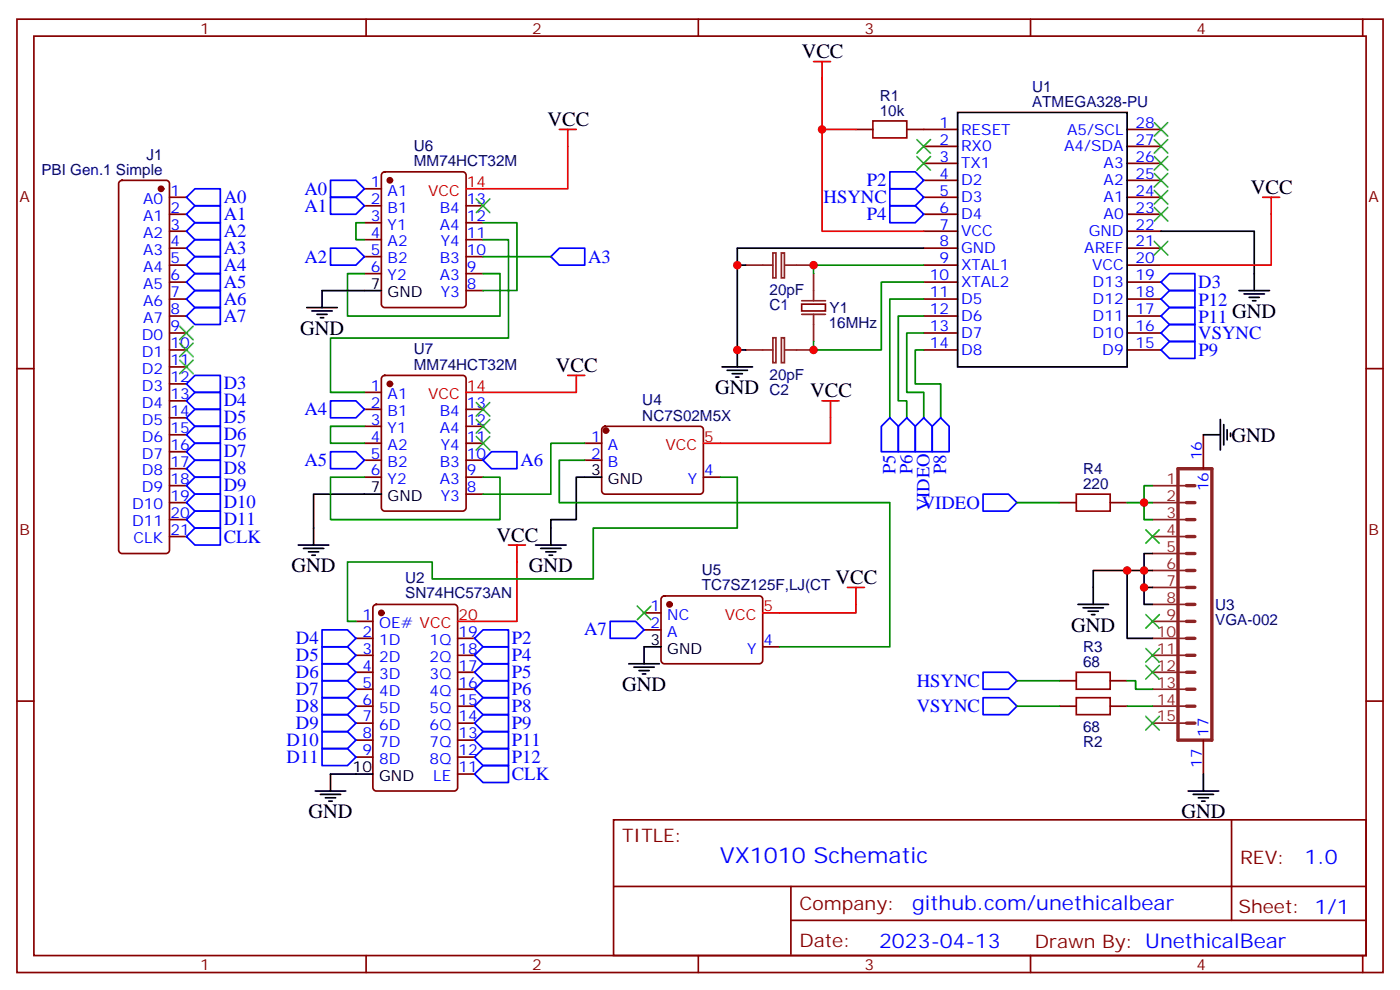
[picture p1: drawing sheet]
<svg xmlns="http://www.w3.org/2000/svg" width="291mm" height="206mm" viewBox="0 0 291 206" stroke-linecap="round" stroke-linejoin="round" font-family="sans-serif">
<g fill="none" stroke="#8c2424" stroke-width=".71">
<path d="M245.2 97.5h7v56.4h-7zM246.9 108.1h1.8M246.9 104.5h1.8M246.9 101h1.8M246.9 115.1h1.8M246.9 111.6h1.8M246.9 118.6h1.8M246.9 125.7h1.8M246.9 122.2h1.8M246.9 132.8h1.8M246.9 129.2h1.8M246.9 139.8h1.8"/>
<path d="M246.9 136.3h1.8M246.9 143.3h1.8M246.9 150.4h1.8M246.9 146.9h1.8"/>
</g>
<g fill="none" stroke="#8c2424" stroke-width=".35">
<path d="M155.2 55.1h5.7M160.9 52.6h.6v5.2h-.6zM162.6 52.6h.7v5.2h-.7zM163.3 55.1h6M169.3 56.9v5.6M155.2 72.8h5.7M160.9 70.2h.6v5.2h-.6zM162.6 70.2h.7v5.2h-.7zM163.3 72.8h6M166.9 65.4h4.9M166.9 62.5h4.9M169.3 65.4v5.6"/>
<path d="M239.9 101h7M239.9 104.5h7M239.9 108.1h7M239.9 111.6h7M239.9 115.1h7M239.9 118.6h7M239.9 122.2h7M239.9 125.7h7M239.9 129.2h7M239.9 132.8h7M239.9 136.3h7M239.9 139.8h7"/>
<path d="M239.9 143.3h7M239.9 146.9h7M239.9 150.4h7"/>
</g>
<g fill="none" stroke="#870000" stroke-width=".35">
<path d="M3.5 4h284.4v198.2h-284.4zM7.1 7.5h277.2v191.2h-277.2zM76.2 4v3.5M145.3 4v3.5M214.5 4v3.5M283.6 4v3.5M24.9 37.7l.5-.2h9.2a.71 .71 0 0 1 .7 .7v76.2a.76 .76 0 0 1-.7 .7h-9.2a.76 .76 0 0 1-.7-.7v-76.2zM75.8 39.3h3.6M79.6 35.9l.5-.2h16.2a.71 .71 0 0 1 .7 .7v26.9a.76 .76 0 0 1-.7 .7h-16.2a.76 .76 0 0 1-.7-.7v-26.9zM178.2 26.9h3.5M188.7 26.9h10.6M192.3 30.4h7"/>
<path d="M192.3 34h7M192.3 37.5h7M234.6 26.9h7.1M234.6 30.4h7.1M234.6 34h7.1M234.6 37.5h7.1M35.3 41h3.5M35.3 44.6h3.5M35.3 48.1h3.5M35.3 51.6h3.5M35.3 55.1h3.5M35.3 58.7h3.5"/>
<path d="M75.8 42.8h3.6M75.8 46.3h3.6M75.8 49.8h3.6M75.8 53.4h3.6M75.8 56.9h3.6M97 42.8h3.5M97 46.3h3.5M97 49.8h3.5M97 53.4h3.5M97 56.9h3.5M192.3 41h7M192.3 44.6h7"/>
<path d="M192.3 48.1h7M192.3 51.6h7M192.3 55.1h7M192.3 58.7h7M234.6 41h7.1M234.6 44.6h7.1M234.6 48.1h7.1M234.6 51.6h7.1M234.6 55.1h7.1M234.6 58.7h7.1M3.5 76.7h3.6M35.3 62.2h3.5"/>
<path d="M35.3 65.7h3.5M35.3 69.3h3.5M35.3 72.8h3.5M35.3 76.3h3.5M35.3 79.8h3.5M79.6 78.3l.5-.2h16.2a.71 .71 0 0 1 .7 .7v26.8a.76 .76 0 0 1-.7 .7h-16.2a.76 .76 0 0 1-.7-.7v-26.8zM97 60.4h3.5M166.9 63.3h4.9v1.4h-4.9zM192.3 62.2h7M192.3 65.7h7M192.3 69.3h7M192.3 72.8h7"/>
<path d="M234.6 62.2h7.1M234.6 65.7h7.1M234.6 69.3h7.1M234.6 72.8h7.1M284.3 76.7h3.6M35.3 83.4h3.5M35.3 86.9h3.5M35.3 90.4h3.5M35.3 93.9h3.5M35.3 97.5h3.5M75.8 92.2h3.6M75.8 95.7h3.6"/>
<path d="M75.8 99.2h3.6M75.8 81.6h3.6M75.8 85.1h3.6M75.8 88.7h3.6M97 92.2h3.5M97 95.7h3.5M97 99.2h3.5M97 85.1h3.5M97 88.7h3.5M121.7 92.2h3.5M121.7 95.7h3.5M125.5 88.9l.4-.2h19.8a.71 .71 0 0 1 .7 .7v12.7a.76 .76 0 0 1-.7 .7h-19.8a.76 .76 0 0 1-.7-.7v-12.7z"/>
<path d="M146.4 99.2h3.5M250.5 90.4v7.1M35.3 101h3.5M35.3 104.5h3.5M35.3 108.1h3.5M35.3 111.6h3.5M97 102.8h3.5M220.5 104.5h3.5M231.1 104.5h3.5M74.1 129.2h3.5M74.1 132.8h3.5M74.1 136.3h3.5"/>
<path d="M74.1 139.8h3.5M77.8 125.9l.5-.2h16.2a.71 .71 0 0 1 .7 .7v37.4a.76 .76 0 0 1-.7 .7h-16.2a.76 .76 0 0 1-.7-.7v-37.4zM95.2 132.8h3.6M95.2 136.3h3.6M95.2 139.8h3.6M134.1 127.5h3.5M134.1 131h3.5M137.8 124.1l.5-.2h19.7a.71 .71 0 0 1 .7 .7v12.7a.76 .76 0 0 1-.7 .7h-19.7a.76 .76 0 0 1-.7-.7v-12.7zM158.7 134.5h3.6M3.5 145.8h3.6M74.1 143.3h3.5M74.1 146.9h3.5"/>
<path d="M74.1 150.4h3.5M74.1 153.9h3.5M74.1 157.4h3.5M95.2 143.3h3.6M95.2 146.9h3.6M95.2 150.4h3.6M95.2 153.9h3.6M95.2 157.4h3.6M220.5 146.9h3.5M220.5 141.6h3.5M231.1 146.9h3.5M231.1 141.6h3.5"/>
<path d="M250.5 153.9v7.1M284.3 145.8h3.6M95.2 161h3.6M127.7 170.5h156.6v28.2h-156.6zM256.3 170.5v20.9M76.2 198.7v3.5M127.7 184.3h156.5M145.3 198.7v3.5M164.6 191.4h119.6M164.6 184.3v14.2M214.5 198.7v3.5M283.6 198.7v3.5"/>
</g>
<g fill="#870000" stroke="#870000" stroke-width=".35">
<circle cx="126.1" cy="89.5" r=".53"/>
<circle cx="81.1" cy="37.5" r=".53"/>
<circle cx="81.1" cy="79.8" r=".53"/>
<circle cx="79.4" cy="127.5" r=".53"/>
<circle cx="33.5" cy="39.3" r=".53"/>
<circle cx="139.3" cy="125.7" r=".53"/>
</g>
<g fill="none" stroke="#000" stroke-width=".35">
<path d="M199.3 23.4h35.3v52.9h-35.3zM155.2 55.1h-1.7v17.7h1.7M192.3 51.6h-38.8v3.5M241.7 48.1h19.4v12.3M63.9 64h6.3M64.9 64.7h4.2M66 65.4h2.1M66.7 66.1h.7M79.4 60.4h-12.4v3.6M150.3 76.3h6.3M151.3 77h4.3M152.4 77.7h2.1"/>
<path d="M153.1 78.4h.7M153.5 72.8v3.5M257.9 60.4h6.3M258.9 61.1h4.3M260 61.8h2.1M260.7 62.5h.7M125.2 99.2h-5.3v8.9h-5.2v5.2M250.5 90.4h3.5M254 87.2v6.4M254.7 88.3v4.2M255.4 89.4v2.1M256.1 90.1v.7"/>
<path d="M62.1 113.3h6.3M63.1 114.1h4.3M64.2 114.8h2.1M64.9 115.5h.7M79.4 102.8h-14.1v10.5M111.5 113.3h6.3M112.5 114.1h4.3M113.6 114.8h2.1M114.3 115.5h.7M234.6 118.6v14.2h5.3M239.9 118.6h-1.8v3.6h1.8M239.9 115.1h-1.8v3.5h-10.6v7.1"/>
<path d="M130.9 138h6.3M131.9 138.7h4.3M133 139.5h2.1M137.6 134.5h-3.5v3.5M224.4 125.7h6.3M225.4 126.4h4.3M226.5 127.1h2.1M227.2 127.8h.7M238.1 122.2v3.5h1.8M133.7 140.2h.7M65.6 164.5h6.4M66.7 165.2h4.2"/>
<path d="M67.7 165.9h2.1M68.4 166.6h.7M77.6 161h-8.8v3.5M247.3 164.5h6.3M248.4 165.2h4.2M249.4 165.9h2.1M250.1 166.6h.7M250.5 161v3.5"/>
</g>
<g fill="none" stroke="#f00" stroke-width=".35">
<path d="M169.3 12.8h3.6M171.1 12.8v14.1h7.1M116.4 26.9h3.5M118.2 26.9v12.4h-21.2M171.1 26.9v21.2h21.2M262.8 41h3.5M264.6 41v14.1h-22.9M118.2 78.1h3.5M119.9 78.1v3.5h-22.9M171.1 83.4h3.5M172.9 83.4v8.8h-26.5M105.8 113.3h3.6"/>
<path d="M107.6 113.3v15.9h-12.4M176.4 122.2h3.5M178.2 122.2v5.3h-19.5"/>
</g>
<g fill="none" stroke="#008700" stroke-width=".35">
<path d="M75.8 46.3h-1.7v3.5h1.7M75.8 56.9h-3.5v8.8h31.8v-8.8h-3.6M100.5 49.8h5.3v20.5h-37v11.3h7M100.5 46.3h7.1v14.1h-7.1M100.5 53.4h14.2M192.3 55.1h-23v1.8M192.3 58.7h-8.9v14.1h-14.1v-1.8M192.3 62.2h-7.1v24.7M192.3 65.7h-5.3v17.7h1.7v3.5M192.3 69.3h-3.6v12.3h3.6v5.3M192.3 72.8h-1.8v7h5.3v7.1M75.8 88.7h-7v3.5h7"/>
<path d="M75.8 99.2h-7v8.9h35.3v-8.9h-3.6M121.7 92.2h-7v10.6h-14.2M121.7 95.7h-5.3v8.8h68.8v30h-22.9M149.9 99.2h3.6v10.6h-30v10.6h-33.5v-3.5h-17.7v12.3h1.8M211.7 104.5h8.8M234.6 104.5h3.5v3.6h1.8M239.9 101h-1.8v3.5h1.8M211.7 146.9h8.8M211.7 141.6h8.8M234.6 141.6h1.8v1.7h3.5M234.6 146.9h5.3"/>
</g>
<g fill="none" stroke="#3c3" stroke-width=".35">
<path d="M190.9 29l2.8 2.9M190.9 32.6l2.8 2.8M193.7 29l-2.8 2.9M193.7 32.6l-2.8 2.8M240.2 39.6l2.9 2.8M240.2 36.1l2.9 2.8M240.2 32.6l2.9 2.8M240.2 29l2.9 2.9M240.2 25.5l2.9 2.8M243.1 39.6l-2.9 2.8M243.1 36.1l-2.9 2.8M243.1 32.6l-2.9 2.8"/>
<path d="M243.1 29l-2.9 2.9M243.1 25.5l-2.9 2.8M99.1 41.4l2.9 2.8M102 41.4l-2.9 2.8M240.2 50.2l2.9 2.8M240.2 43.1l2.9 2.9M243.1 50.2l-2.9 2.8M243.1 43.1l-2.9 2.9M37.4 67.8l2.8 2.9M37.4 71.4l2.8 2.8M37.4 74.9l2.8 2.8M40.2 67.8l-2.8 2.9"/>
<path d="M40.2 71.4l-2.8 2.8M40.2 74.9l-2.8 2.8M99.1 90.8l2.9 2.8M99.1 87.2l2.9 2.9M99.1 83.7l2.9 2.8M102 90.8l-2.9 2.8M102 87.2l-2.9 2.9M102 83.7l-2.9 2.8M238.5 110.2l2.8 2.8M241.3 110.2l-2.8 2.8M132.6 126l2.9 2.9M135.5 126l-2.9 2.9"/>
<path d="M238.5 127.8l2.8 2.8M238.5 134.9l2.8 2.8M238.5 138.4l2.8 2.8M241.3 127.8l-2.8 2.8M241.3 134.9l-2.8 2.8M241.3 138.4l-2.8 2.8M238.5 149l2.8 2.8M241.3 149l-2.8 2.8"/>
</g>
<path d="M181.7 25.2h7v3.5h-7zM224 102.8h7.1v3.5h-7.1zM224 139.8h7.1v3.5h-7.1zM224 145.1h7.1v3.5h-7.1z" fill="none" stroke="#a10000" stroke-width=".35"/>
<g fill="none" stroke="#00f" stroke-width=".35">
<path d="M68.8 37.5h5.3l1.7 1.8-1.7 1.7h-5.3zM185.2 39.3h5.3l1.8 1.7-1.8 1.8h-5.3zM185.2 35.7h5.3l1.8 1.8-1.8 1.8h-5.3zM38.8 48.1l1.8-1.8h5.3v3.5h-5.3zM38.8 41l1.8-1.7h5.3v3.5h-5.3zM38.8 51.6l1.8-1.8h5.3v3.6h-5.3zM38.8 55.1l1.8-1.7h5.3v3.5h-5.3zM38.8 58.7l1.8-1.8h5.3v3.5h-5.3zM40.6 42.8h5.3v3.5h-5.3l-1.8-1.7zM68.8 41h5.3l1.7 1.8-1.7 1.8h-5.3zM68.8 51.6h5.3l1.7 1.8-1.7 1.7h-5.3zM116.4 51.6h5.3v3.5h-5.3l-1.7-1.7z"/>
<path d="M185.2 42.8h5.3l1.8 1.8-1.8 1.7h-5.3zM243.4 56.9h5.3v3.5h-5.3l-1.7-1.7zM38.8 62.2l1.8-1.8h5.3v3.6h-5.3zM38.8 65.7l1.8-1.7h5.3v3.5h-5.3zM40.6 78.1h5.3v3.5h-5.3l-1.8-1.8zM241.7 69.3l1.7-1.8h5.3v3.5h-5.3zM241.7 72.8l1.7-1.8h5.3v3.5h-5.3zM241.7 65.7l1.7-1.7h5.3v3.5h-5.3zM241.7 62.2l1.7-1.8h5.3v3.6h-5.3zM38.8 83.4l1.8-1.8h5.3v3.5h-5.3zM38.8 86.9l1.8-1.8h5.3v3.6h-5.3zM40.6 88.7h5.3v3.5h-5.3l-1.8-1.8z"/>
<path d="M40.6 92.2h5.3v3.5h-5.3l-1.8-1.8zM40.6 95.7h5.3v3.5h-5.3l-1.8-1.7zM68.8 93.9h5.3l1.7 1.8-1.7 1.8h-5.3zM68.8 83.4h5.3l1.7 1.7-1.7 1.8h-5.3zM102.3 93.9h5.3v3.6h-5.3l-1.8-1.8zM185.2 86.9l1.8 1.8v5.2h-3.6v-5.2zM188.7 86.9l1.8 1.8v5.2h-3.5v-5.2zM192.3 86.9l1.7 1.8v5.2h-3.5v-5.2zM195.8 86.9l1.8 1.8v5.2h-3.6v-5.2zM38.8 101l1.8-1.8h5.3v3.6h-5.3zM38.8 104.5l1.8-1.7h5.3v3.5h-5.3zM40.6 106.3h5.3v3.5h-5.3l-1.8-1.7z"/>
<path d="M40.6 109.8h5.3v3.5h-5.3l-1.8-1.7zM204.6 102.8h5.3l1.8 1.7-1.8 1.8h-5.3zM67 138h5.3l1.8 1.8-1.8 1.8h-5.3zM67 134.5h5.3l1.8 1.8-1.8 1.7h-5.3zM67 131h5.3l1.8 1.8-1.8 1.7h-5.3zM100.5 138h5.3v3.6h-5.3l-1.7-1.8zM100.5 134.5h5.3v3.5h-5.3l-1.7-1.7zM100.5 131h5.3v3.5h-5.3l-1.7-1.7zM127 129.2h5.3l1.8 1.8-1.8 1.8h-5.3zM204.6 139.8h5.3l1.8 1.8-1.8 1.7h-5.3zM67 155.7h5.3l1.8 1.7-1.8 1.8h-5.3zM67 152.2h5.3l1.8 1.7-1.8 1.8h-5.3z"/>
<path d="M67 148.6h5.3l1.8 1.8-1.8 1.8h-5.3zM67 145.1h5.3l1.8 1.8-1.8 1.7h-5.3zM67 141.6h5.3l1.8 1.7-1.8 1.8h-5.3zM100.5 159.2h5.3v3.5h-5.3l-1.7-1.7zM100.5 155.7h5.3v3.5h-5.3l-1.7-1.8zM100.5 152.2h5.3v3.5h-5.3l-1.7-1.8zM100.5 148.6h5.3v3.6h-5.3l-1.7-1.8zM100.5 145.1h5.3v3.5h-5.3l-1.7-1.7zM100.5 141.6h5.3v3.5h-5.3l-1.7-1.8zM204.6 145.1h5.3l1.8 1.8-1.8 1.7h-5.3z"/>
</g>
<g fill="#c00">
<circle cx="171.1" cy="26.9" r=".88"/>
<circle cx="169.3" cy="55.1" r=".88"/>
<circle cx="169.3" cy="72.8" r=".88"/>
<circle cx="153.5" cy="55.1" r=".88"/>
<circle cx="153.5" cy="72.8" r=".88"/>
<circle cx="238.1" cy="104.5" r=".88"/>
<circle cx="238.1" cy="122.2" r=".88"/>
<circle cx="238.1" cy="118.6" r=".88"/>
<circle cx="234.6" cy="118.6" r=".88"/>
</g>
<text font-size="4.6" fill="#00f" x="149.8" y="179.5">VX1010 Schematic</text>
<g font-size="4.2">
<text x="166.9" y="12.1">VCC</text>
<text x="113.9" y="26.2">VCC</text>
<text x="260.3" y="40.3">VCC</text>
<text x="62.4" y="69.6">GND</text>
<text x="115.7" y="77.4">VCC</text>
<text x="148.9" y="82">GND</text>
<text x="168.6" y="82.7">VCC</text>
<text x="256.3" y="91.8">GND</text>
<text x="103.4" y="112.6">VCC</text>
<text x="60.7" y="119">GND</text>
<text x="110.1" y="119">GND</text>
<text x="173.9" y="121.5">VCC</text>
<text x="223" y="131.3">GND</text>
<text x="129.5" y="143.7">GND</text>
<text x="64.2" y="170.1">GND</text>
<text x="245.9" y="170.1">GND</text>
</g>
<g font-size="4.2" fill="#00f">
<text x="271.5" y="179.8">1.0</text>
<text x="189.9" y="189.3">github.com/unethicalbear</text>
<text x="183" y="197.1">2023-04-13</text>
</g>
<g font-size="3.9" fill="#00f">
<text x="63.4" y="40.5">A0</text>
<text x="180.4" y="38.7">P2</text>
<text x="46.6" y="45.8">A1</text>
<text x="46.6" y="42.3">A0</text>
<text x="63.4" y="44">A1</text>
<text x="171.4" y="42.2">HSYNC</text>
<text x="180.4" y="45.7">P4</text>
<text x="46.6" y="49.3">A2</text>
<text x="46.6" y="52.9">A3</text>
<text x="46.6" y="56.3">A4</text>
<text x="46.6" y="59.8">A5</text>
<text x="63.4" y="54.6">A2</text>
<text x="122.4" y="54.6">A3</text>
<text x="249.4" y="59.9">D3</text>
<text x="46.6" y="63.4">A6</text>
<text x="249.4" y="63.6">P12</text>
<text x="46.6" y="66.9">A7</text>
<text x="249.4" y="70.5">VSYNC</text>
<text x="249.4" y="67.1">P11 GND</text>
<text x="249.4" y="74.1">P9</text>
<text x="46.6" y="81">D3</text>
<text x="46.6" y="84.5">D4</text>
<text x="46.6" y="88.1">D5</text>
<text x="63.4" y="86.3">A4</text>
<text x="46.6" y="91.6">D6</text>
<text x="46.6" y="95.1">D7</text>
<text x="46.6" y="98.6">D8</text>
<text x="63.4" y="96.9">A5</text>
<text x="108.3" y="96.9">A6</text>
<text x="186.4" y="98.6" transform="rotate(-90 186.4 98.6)">P5</text>
<text x="189.9" y="98.6" transform="rotate(-90 189.9 98.6)">P6</text>
<text x="197" y="98.6" transform="rotate(-90 197 98.6)">P8</text>
<text x="46.6" y="102.2">D9</text>
<text x="46.6" y="105.7">D10</text>
<text x="191.9" y="105.8">VIDEO</text>
<text x="193.5" y="106.4" transform="rotate(-90 193.5 106.4)">VIDEO</text>
<text x="46.6" y="109.2">D11</text>
<text x="46.6" y="112.8">CLK</text>
<text x="61.6" y="137.4">D5</text>
<text x="61.6" y="133.9">D4</text>
<text x="106.5" y="137.4">P4</text>
<text x="106.5" y="133.9">P2</text>
<text x="121.6" y="132.2">A7</text>
<text x="61.6" y="141">D6</text>
<text x="106.5" y="141">P5</text>
<text x="190.8" y="142.8">HSYNC</text>
<text x="61.6" y="148">D8</text>
<text x="61.6" y="144.5">D7</text>
<text x="106.5" y="148">P8</text>
<text x="106.5" y="144.5">P6</text>
<text x="190.8" y="148.1">VSYNC</text>
<text x="59.6" y="155.1">D10</text>
<text x="61.6" y="151.6">D9</text>
<text x="106.5" y="155.1">P11</text>
<text x="106.5" y="151.6">P9</text>
<text x="59.6" y="158.6">D11</text>
<text x="106.5" y="158.6">P12</text>
<text x="106.5" y="162.2">CLK</text>
</g>
<g font-size="3.9" fill="#800">
<text x="129.5" y="175.1">TITLE:</text>
<text x="258.1" y="179.8">REV:</text>
<text x="166.4" y="189.3">Company:</text>
<text x="257.7" y="189.9">Sheet: 1/1</text>
<text x="166.4" y="197">Date:</text>
<text x="215.4" y="197">Drawn By: UnethicalBear</text>
</g>
<g font-size="3.2" fill="#800">
<text x="41.6" y="7">1</text>
<text x="110.8" y="7">2</text>
<text x="179.9" y="7">3</text>
<text x="249.1" y="7">4</text>
<text x="4.1" y="42.1">A</text>
<text x="284.9" y="42.1">A</text>
<text x="4.1" y="111.2">B</text>
<text x="284.9" y="111.2">B</text>
<text x="41.6" y="201.7">1</text>
<text x="110.8" y="201.7">2</text>
<text x="179.9" y="201.7">3</text>
<text x="249.1" y="201.7">4</text>
</g>
<g font-size="3.2" fill="#000080">
<text x="183.1" y="20.9">R1</text>
<text x="214.8" y="22.2">ATMEGA328-PU</text>
<text x="214.8" y="19">U1</text>
<text x="183.1" y="24.1">10k</text>
<text x="30.5" y="33.3">J1</text>
<text x="86.2" y="34.6">MM74HCT32M</text>
<text x="86.2" y="31.4">U6</text>
<text x="8.6" y="36.4">PBI Gen.1 Simple</text>
<text x="160.2" y="61.3">20pF</text>
<text x="160.2" y="64.5">C1</text>
<text x="172.7" y="65.1">Y1</text>
<text x="172.5" y="68.3">16MHz</text>
<text x="86.2" y="76.9">MM74HCT32M</text>
<text x="86.2" y="73.7">U7</text>
<text x="160.2" y="79">20pF</text>
<text x="160.2" y="82.1">C2</text>
<text x="133.7" y="87.5">NC7S02M5X</text>
<text x="133.7" y="84.3">U4</text>
<text x="225.4" y="101.7">220</text>
<text x="225.4" y="98.5">R4</text>
<text x="146.1" y="119.5">U5</text>
<text x="84.4" y="124.4">SN74HC573AN</text>
<text x="84.4" y="121.3">U2</text>
<text x="146.1" y="122.7">TC7SZ125F,LJ(CT</text>
<text x="252.9" y="130">VGA-002</text>
<text x="252.9" y="127">U3</text>
<text x="225.4" y="135.6">R3</text>
<text x="225.4" y="138.7">68</text>
<text x="225.4" y="152.2">68</text>
<text x="225.4" y="155.3">R2</text>
</g>
<g font-size="3.2" fill="#00f">
<text x="195.5" y="26.6">1</text>
<text x="200" y="28">RESET</text>
<text x="222.1" y="28">A5/SCL</text>
<text x="236.4" y="26.6">28</text>
<text x="195.5" y="30.1">2</text>
<text x="195.5" y="33.6">3</text>
<text x="200" y="31.5">RX0</text>
<text x="200" y="35">TX1</text>
<text x="221.5" y="31.5">A4/SDA</text>
<text x="229.7" y="35">A3</text>
<text x="236.4" y="33.6">26</text>
<text x="236.4" y="30.1">27</text>
<text x="35.5" y="40.7">1</text>
<text x="77.2" y="38.9">1</text>
<text x="80.7" y="40.7">A1</text>
<text x="195.5" y="37.1">4</text>
<text x="195.5" y="40.7">5</text>
<text x="200" y="38.6">D2</text>
<text x="229.7" y="38.6">A2</text>
<text x="236.4" y="40.7">24</text>
<text x="236.4" y="37.1">25</text>
<text x="29.8" y="42.4">A0</text>
<text x="29.8" y="46">A1</text>
<text x="35.5" y="44.2">2</text>
<text x="35.5" y="47.7">3</text>
<text x="77.2" y="42.4">2</text>
<text x="77.2" y="46">3</text>
<text x="80.7" y="44.2">B1</text>
<text x="80.7" y="47.7">Y1</text>
<text x="91.5" y="44.2">B4</text>
<text x="91.5" y="47.7">A4</text>
<text x="97.2" y="46">12</text>
<text x="97.2" y="42.4">13</text>
<text x="195.5" y="44.2">6</text>
<text x="195.5" y="47.7">7</text>
<text x="200" y="42.1">D3</text>
<text x="200" y="45.6">D4</text>
<text x="229.7" y="45.6">A0</text>
<text x="229.7" y="42.1">A1</text>
<text x="236.4" y="47.7">22</text>
<text x="236.4" y="44.2">23</text>
<text x="29.8" y="49.5">A2</text>
<text x="29.8" y="53">A3</text>
<text x="35.5" y="51.3">4</text>
<text x="77.2" y="49.5">4</text>
<text x="77.2" y="53">5</text>
<text x="80.7" y="51.3">A2</text>
<text x="91.7" y="51.3">Y4</text>
<text x="97.2" y="53">10</text>
<text x="97.2" y="49.5">11</text>
<text x="195.5" y="51.3">8</text>
<text x="200" y="49.1">VCC</text>
<text x="200" y="52.7">GND</text>
<text x="225.7" y="52.7">AREF</text>
<text x="226.6" y="49.1">GND</text>
<text x="236.4" y="51.3">21</text>
<text x="29.8" y="56.6">A4</text>
<text x="35.5" y="54.8">5</text>
<text x="35.5" y="58.3">6</text>
<text x="77.2" y="56.6">6</text>
<text x="80.7" y="54.8">B2</text>
<text x="80.7" y="58.3">Y2</text>
<text x="91.5" y="54.8">B3</text>
<text x="91.5" y="58.3">A3</text>
<text x="97.2" y="56.6">9</text>
<text x="193.5" y="58.3">10</text>
<text x="195.5" y="54.8">9</text>
<text x="200" y="56.2">XTAL1</text>
<text x="200" y="59.7">XTAL2</text>
<text x="227.3" y="56.2">VCC</text>
<text x="227.4" y="59.7">D13</text>
<text x="236.4" y="58.3">19</text>
<text x="236.4" y="54.8">20</text>
<text x="29.8" y="60.1">A5</text>
<text x="29.8" y="63.6">A6</text>
<text x="35.5" y="61.8">7</text>
<text x="35.5" y="65.4">8</text>
<text x="91.7" y="61.8">Y3</text>
<text x="97.2" y="60.1">8</text>
<text x="193.5" y="61.8">11</text>
<text x="193.5" y="65.4">12</text>
<text x="200" y="63.3">D5</text>
<text x="227.4" y="63.3">D12</text>
<text x="236.4" y="65.4">17</text>
<text x="236.4" y="61.8">18</text>
<text x="29.5" y="70.7">D0</text>
<text x="29.8" y="67.1">A7</text>
<text x="35.5" y="68.9">9</text>
<text x="193.5" y="68.9">13</text>
<text x="200" y="66.8">D6</text>
<text x="200" y="70.3">D7</text>
<text x="227.4" y="70.3">D10</text>
<text x="227.4" y="66.8">D11</text>
<text x="236.4" y="68.9">16</text>
<text x="29.5" y="74.2">D1</text>
<text x="29.5" y="77.7">D2</text>
<text x="35.5" y="72.4">10</text>
<text x="35.5" y="76">11</text>
<text x="193.5" y="72.4">14</text>
<text x="200" y="73.8">D8</text>
<text x="229.4" y="73.8">D9</text>
<text x="236.4" y="72.4">15</text>
<text x="29.5" y="81.2">D3</text>
<text x="35.5" y="79.5">12</text>
<text x="35.5" y="83">13</text>
<text x="77.2" y="81.2">1</text>
<text x="80.7" y="83">A1</text>
<text x="29.5" y="84.8">D4</text>
<text x="29.5" y="88.3">D5</text>
<text x="35.5" y="86.5">14</text>
<text x="77.2" y="84.8">2</text>
<text x="77.2" y="88.3">3</text>
<text x="80.7" y="86.5">B1</text>
<text x="91.5" y="86.5">B4</text>
<text x="97.2" y="88.3">12</text>
<text x="97.2" y="84.8">13</text>
<text x="29.5" y="91.8">D6</text>
<text x="29.5" y="95.4">D7</text>
<text x="35.5" y="90.1">15</text>
<text x="35.5" y="93.6">16</text>
<text x="77.2" y="91.8">4</text>
<text x="77.2" y="95.4">5</text>
<text x="80.7" y="90.1">Y1</text>
<text x="80.7" y="93.6">A2</text>
<text x="91.5" y="90.1">A4</text>
<text x="91.7" y="93.6">Y4</text>
<text x="97.2" y="95.4">10</text>
<text x="97.2" y="91.8">11</text>
<text x="123" y="91.8">1</text>
<text x="123" y="95.4">2</text>
<text x="126.5" y="93.6">A</text>
<text x="250.1" y="95.7" transform="rotate(-90 250.1 95.7)">16</text>
<text x="29.5" y="98.9">D8</text>
<text x="35.5" y="97.1">17</text>
<text x="35.5" y="100.6">18</text>
<text x="77.2" y="98.9">6</text>
<text x="80.7" y="97.1">B2</text>
<text x="80.7" y="100.6">Y2</text>
<text x="91.5" y="97.1">B3</text>
<text x="91.5" y="100.6">A3</text>
<text x="97.2" y="98.9">9</text>
<text x="126.5" y="97.1">B</text>
<text x="143.1" y="100.6">Y</text>
<text x="146.6" y="98.9">4</text>
<text x="27.5" y="105.9">D10</text>
<text x="29.5" y="102.4">D9</text>
<text x="35.5" y="104.2">19</text>
<text x="35.5" y="107.7">20</text>
<text x="91.7" y="104.2">Y3</text>
<text x="97.2" y="102.4">8</text>
<text x="251.5" y="102.2" transform="rotate(-90 251.5 102.2)">16</text>
<text x="27.5" y="109.5">D11</text>
<text x="27.8" y="113">CLK</text>
<text x="35.5" y="111.2">21</text>
<text x="75.4" y="128.9">1</text>
<text x="78.9" y="130.6">OE# VCC</text>
<text x="135.4" y="127.1">1</text>
<text x="135.4" y="130.6">2</text>
<text x="138.9" y="128.9">NC</text>
<text x="75.4" y="132.4">2</text>
<text x="75.4" y="135.9">3</text>
<text x="78.9" y="134.2">1D</text>
<text x="78.9" y="137.7">2D</text>
<text x="89.4" y="137.7">2Q</text>
<text x="89.4" y="134.2">1Q</text>
<text x="95.4" y="135.9">18</text>
<text x="95.4" y="132.4">19</text>
<text x="138.9" y="132.4">A</text>
<text x="155.5" y="135.9">Y</text>
<text x="158.9" y="134.2">4</text>
<text x="75.4" y="139.5">4</text>
<text x="75.4" y="143">5</text>
<text x="78.9" y="141.2">3D</text>
<text x="89.4" y="141.2">3Q</text>
<text x="95.4" y="143">16</text>
<text x="95.4" y="139.5">17</text>
<text x="75.4" y="146.5">6</text>
<text x="78.9" y="144.7">4D</text>
<text x="78.9" y="148.3">5D</text>
<text x="89.4" y="148.3">5Q</text>
<text x="89.4" y="144.7">4Q</text>
<text x="95.4" y="146.5">15</text>
<text x="75.4" y="150">7</text>
<text x="75.4" y="153.6">8</text>
<text x="78.9" y="151.8">6D</text>
<text x="78.9" y="155.3">7D</text>
<text x="89.4" y="155.3">7Q</text>
<text x="89.4" y="151.8">6Q</text>
<text x="95.4" y="153.6">13</text>
<text x="95.4" y="150">14</text>
<text x="251.5" y="153.2" transform="rotate(-90 251.5 153.2)">17</text>
<text x="75.4" y="157.1">9</text>
<text x="78.9" y="158.9">8D</text>
<text x="89.4" y="158.9">8Q</text>
<text x="95.4" y="160.6">11</text>
<text x="95.4" y="157.1">12</text>
<text x="250.1" y="159.7" transform="rotate(-90 250.1 159.7)">17</text>
<text x="90.2" y="162.4">LE</text>
</g>
<g font-size="3.2" fill="#f00">
<text x="89.1" y="40.7">VCC</text>
<text x="97.2" y="38.9">14</text>
<text x="89.1" y="83">VCC</text>
<text x="97.2" y="81.2">14</text>
<text x="138.5" y="93.6">VCC</text>
<text x="146.6" y="91.8">5</text>
<text x="95.4" y="128.9">20</text>
<text x="150.8" y="128.9">VCC</text>
<text x="158.9" y="127.1">5</text>
</g>
<g font-size="3.2">
<text x="77.2" y="60.1">7</text>
<text x="80.7" y="61.8">GND</text>
<text x="123" y="98.9">3</text>
<text x="126.5" y="100.6">GND</text>
<text x="77.2" y="102.4">7</text>
<text x="80.7" y="104.2">GND</text>
<text x="135.4" y="134.2">3</text>
<text x="138.9" y="135.9">GND</text>
<text x="73.4" y="160.6">10</text>
<text x="78.9" y="162.4">GND</text>
</g>
<g font-size="3.2" fill="#8d2323">
<text x="242.8" y="100.6">1</text>
<text x="242.8" y="104.2">2</text>
<text x="242.8" y="107.7">3</text>
<text x="242.8" y="111.2">4</text>
<text x="242.8" y="114.8">5</text>
<text x="242.8" y="118.3">6</text>
<text x="242.8" y="121.8">7</text>
<text x="242.8" y="125.3">8</text>
<text x="242.8" y="128.9">9</text>
<text x="240.8" y="132.4">10</text>
<text x="240.8" y="135.9">11</text>
<text x="240.8" y="139.5">12</text>
<text x="240.8" y="143">13</text>
<text x="240.8" y="146.5">14</text>
<text x="240.8" y="150">15</text>
</g>
</svg>
